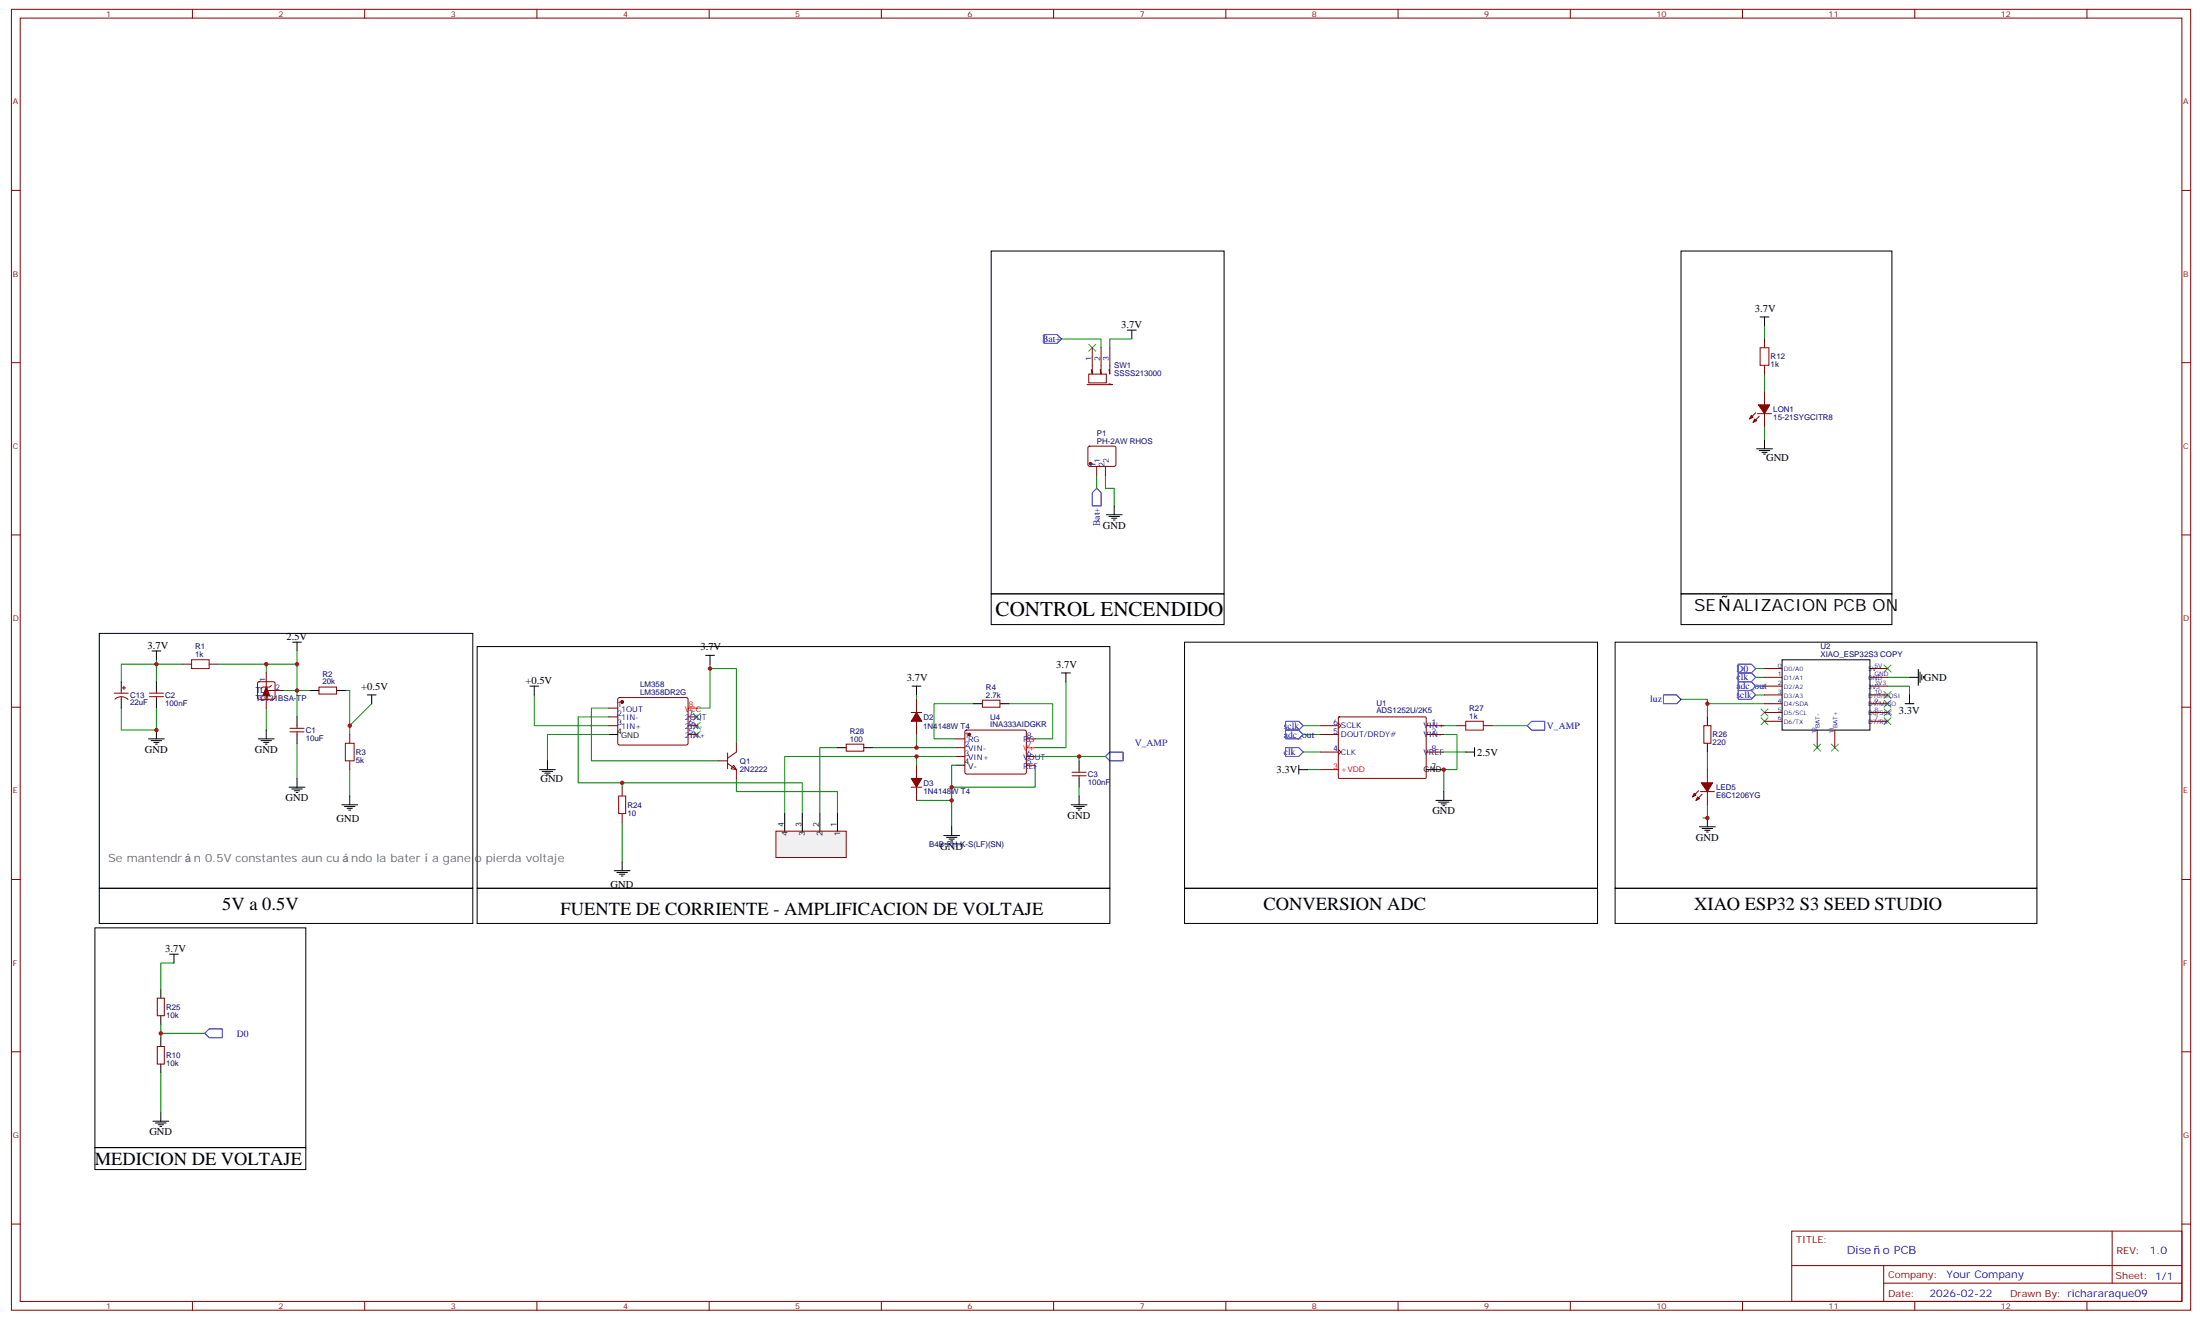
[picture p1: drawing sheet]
<svg xmlns="http://www.w3.org/2000/svg" width="883mm" height="529mm" viewBox="0 0 883 529" stroke-linecap="round" stroke-linejoin="round" font-family="sans-serif">
<g fill="none" stroke="#870000" stroke-width=".4">
<path d="M4.6 3.7h874.9v522.2h-874.9zM8.1 7.3h867.8v515h-867.8zM77.3 3.7v3.6M146.4 3.7v3.6M215.5 3.7v3.6M284.7 3.7v3.6M353.8 3.7v3.6M423 3.7v3.6M492.1 3.7v3.6M561.3 3.7v3.6M630.4 3.7v3.6M699.6 3.7v3.6"/>
<path d="M768.7 3.7v3.6M837.8 3.7v3.6M4.6 76.4h3.5M875.9 76.4h3.6M438.5 139.6v10.5l-.4-1.7M442 139.6v10.5l-.3-1.7M445.6 139.6v10.5l-.4-1.7M708.4 136v3.6M4.6 145.6h3.5M437.1 150.1h7v3.6h-7zM445.2 154l1.4 .4h-10.2M708.4 146.6v3.5"/>
<path d="M708.4 157.2v5.3M875.9 145.6h3.6M437 179.3l.4-.2 10.4 .2 .2 7.5-.7 .4-10.1-.1-.5-.6v-6.7zM704.8 165.7l-2.4 2.4M705.6 166h5.6M706.3 167.1l-2.5 2.4M708.4 166v5.3M440.3 187.2v3.5M443.8 187.2v3.5M4.6 214.7h3.5M875.9 214.7h3.6M45.9 278.2h5.6"/>
<path d="M48.7 277.1v1.1M48.7 279.6v1.1M49 276.1h1.4M49.7 275.4v1.4M708.4 268.3h7M708.4 271.9h7M708.4 275.4h7M708.4 278.9h7M750.7 268.3h7.1M750.7 271.9h7.1M750.7 275.4h7.1M750.7 278.9h7.1"/>
<path d="M4.6 283.8h3.5M46.1 280.6a3.8 3.8 0 0 1 5.3 .1M339.7 298.7h7.1v2.8h-7.1zM365.8 286h4.3M367.9 280.7v5.3M367.9 289.5v5.3M383.8 296.5h3.5M387.6 293.2l.5-.2h23.2l.5 .2 .2 .5v16.5l-.7 .5-23.5-.1-.5-.6v-16.3zM412 296.5h3.6M530.2 291.3h7.1M530.2 294.8h7.1M537.3 290.2l1 1.1-1 1"/>
<path d="M537.3 287.9l35.1-.1 .1 24.4-35 .2zM572.6 291.3h7M572.6 294.8h7M584.9 291.3h3.5M595.5 291.3h3.5M684 291.3h2.9v7h-2.9zM708.4 286h7M708.4 282.4h7M708.4 289.5h7M729.5 293v7.1M736.6 293v7.1M750.7 286h7.1"/>
<path d="M750.7 282.4h7.1M750.7 289.5h7.1M875.9 283.8h3.6M249.8 315.9v3.6M365.8 315.9h4.3M367.9 307.1v5.3M367.9 315.9v5.3M383.8 300.1h3.5M383.8 303.6h3.5M412 303.6h3.6M412 307.1h3.6M430.4 310h5.6"/>
<path d="M430.4 311.4h5.6M433.2 308.9v1.1M433.2 311.4v1M530.2 301.8h7.1M537.3 300.8l1 1-1 1.1M572.6 301.8h7M681.9 317.4l-2.5 2.4M682.6 317.7h5.7M683.3 318.8l-2.4 2.4M685.4 308.9v5.3M685.4 317.7v5.3M249.8 326.5v3.6"/>
<path d="M4.6 353h3.5M875.9 353h3.6M63.1 400.6h2.9v7.1h-2.9zM4.6 422.1h3.5M63.1 420h2.9v7.1h-2.9zM875.9 422.1h3.6M4.6 491.3h3.5M719.3 494.1h156.6v28.2h-156.6zM847.9 494.1v20.9M875.9 491.3h3.6M719.3 507.9h156.5M756.2 515h119.6"/>
<path d="M756.2 507.9v14.2M77.3 522.3v3.6M146.4 522.3v3.6M215.5 522.3v3.6M284.7 522.3v3.6M353.8 522.3v3.6M423 522.3v3.6M492.1 522.3v3.6M561.3 522.3v3.6M630.4 522.3v3.6M699.6 522.3v3.6M768.7 522.3v3.6"/>
<path d="M837.8 522.3v3.6"/>
</g>
<g fill="none" stroke="#008700" stroke-width=".4">
<path d="M426.2 136h15.8v3.6M454.4 136h-8.8v3.6M708.4 130.7v5.3M708.4 150.1v7.1M708.4 171.3v5.3M440.3 190.7v5.3M443.8 190.7v5.3h3.5v7.1M48.7 273.6v-7h14.1v7M62.8 264.8v1.8h10.6M119.2 261.3v5.3M138.6 277.1h1.8v17.7M214.5 278.9v12.4h30"/>
<path d="M285 268.3h10.6v30M285 266.6v17.6h-5.2M367.9 278.9v1.8M427.9 273.6v26.5h-12.3M704.8 268.3h3.6M704.8 278.9h3.6M704.8 275.4h3.6M704.8 271.9h3.6M757.8 275.4h8.8v3.5M757.8 271.9h8.8M149.2 282.4l-8.8 8.9M244.5 284.2h-7.1v21.2h51.2"/>
<path d="M244.5 287.7h-12.4v26.5h90v12.3M367.9 294.8v5.3h15.9M390.9 282.4h-15.9v14.1h8.8M405 282.4h17.6v14.1h-7M523.2 291.3h7M523.2 294.8h7M579.6 294.8h5.3v14.1h-5.3v8.8M579.6 291.3h5.3M599 291.3h14.1M708.4 282.4h-23v5.3M249.8 314.2v1.7M295.6 312.4v5.3h40.6v8.8"/>
<path d="M336.2 300.1h-7.1v26.4M350.3 300.1h17.6M367.9 303.6v3.5M383.8 303.6h-68.8v22.9M383.8 307.1h-1.7v24.7M415.6 307.1v8.8h-33.5M415.6 303.6h17.6v1.8M433.2 303.6h10.6M433.2 315.9v3.6M523.2 301.8h7M524.9 308.9h5.3M579.6 301.8h8.8"/>
<path d="M685.4 301.8v7.1M249.8 330.1v15.8M367.9 321.2h14.2M685.4 323v5.3h-1.7M69.8 386.5h-5.2v10.6M64.6 414.7h17.6M64.6 411.2v5.3M64.6 430.6v15.9"/>
</g>
<g fill="none" stroke="#000" stroke-width=".4">
<path d="M397.9 100.8h93.5v137.5h-93.5zM674.9 100.8h84.6v137.5h-84.6zM452.6 132.5h3.5M454.4 132.5v3.5M706.6 127.2h3.5M708.4 127.2v3.5M708.4 176.6v3.5M705.2 180.1h6.4M706.3 180.8h4.2M707.3 181.5h2.1M708 182.2h.7M397.9 238.3h93.5v12.4h-93.5z"/>
<path d="M674.9 238.3h84.6v12.4h-84.6zM39.9 254.2h149.9v102.3h-149.9zM117.5 257.7h3.5M119.2 257.7v3.6M191.6 259.5h254v97h-254zM48.7 273.6v3.5M61 261.3h3.6M62.8 261.3v3.5M147.5 278.9h3.5M149.2 278.9v3.5M212.7 275.4h3.6M214.5 275.4v3.5"/>
<path d="M283.3 263h3.5M285 263v3.6M366.2 275.4h3.5M367.9 275.4v3.5M426.2 270.1h3.5M427.9 270.1v3.5M715.4 264.8h35.3v28.2h-35.3zM766.6 278.9v3.5M766.6 271.9h3.5M770.1 268.7v6.3M770.8 269.7v4.3M771.5 270.8v2.1"/>
<path d="M772.2 271.5v.7M48.7 280.7v3.5M685.4 287.7v3.6M685.4 298.3v3.5M764.8 282.4h3.5M336.2 300.1h3.5M346.8 300.1h3.5M383.8 307.1h3.5M433.2 305.4v3.5M433.2 312.4v3.5M433.2 319.5v3.5M521.4 308.9h3.5"/>
<path d="M521.4 307.1v3.6M572.6 308.9h7M579.6 317.7v3.5M588.4 301.8h3.6M592 300.1v3.5M378.9 335.4h6.3M379.9 336.1h4.3M381 336.8h2.1M381.7 337.5h.7M382.1 331.8v3.6M430 323h6.4M431.1 323.7h4.2"/>
<path d="M432.2 324.4h2.1M432.9 325.1h.7M576.4 321.2h6.4M577.5 321.9h4.2M578.6 322.7h2.1M579.3 323.4h.7M682.3 331.8h6.3M683.3 332.5h4.3M684.4 333.2h2.1M685.1 333.9h.7M685.4 328.3v3.5M39.9 356.5h149.9v14.1h-149.9z"/>
<path d="M191.6 356.5h254v14.1h-254zM246.6 349.5h6.3M247.6 350.2h4.3M248.7 350.9h2.1M249.4 351.6h.7M249.8 345.9v3.6M38.1 372.4h84.7v88.2h-84.7zM64.6 397.1v3.5M64.6 407.7v3.5M64.6 416.5v3.5M64.6 427.1v3.5M61.4 450h6.3"/>
<path d="M62.4 450.7h4.3M63.5 451.4h2.1M64.2 452.1h.7M64.6 446.5v3.5M38.1 460.6h84.7v8.8h-84.7z"/>
</g>
<g fill="#870000" stroke="#870000" stroke-width=".4">
<path d="M365.8 312.4h4.3l-2.2 3.5z"/>
<path d="M367.9 286l2.2 3.5h-4.3z"/>
<path d="M681.6 319.8l.7 .7-1.4 .7z"/>
<path d="M680.2 318.4l.7 .7-1.5 .7z"/>
<path d="M683 314.2h4.6l-2.2 3.5z"/>
<path d="M704.5 168.1l.7 .7-1.4 .7z"/>
<path d="M703.1 166.7l.7 .7-1.4 .7z"/>
<path d="M705.9 162.5h4.6l-2.1 3.5z"/>
<circle cx="389.1" cy="294.8" r=".53"/>
<circle cx="437.8" cy="186.1" r=".53"/>
</g>
<path d="M706.6 139.6h3.5v7h-3.5zM588.4 289.5h7.1v3.5h-7.1zM248.4 319.5h2.8v7h-2.8z" fill="none" stroke="#a10000" stroke-width=".4"/>
<g fill="none" stroke="#3c3" stroke-width=".4">
<path d="M437.1 138.1l2.8 2.9M439.9 138.1l-2.8 2.9M756.4 266.9l2.8 2.8M756.4 277.5l2.8 2.8M759.2 266.9l-2.8 2.8M759.2 277.5l-2.8 2.8M278.3 293.4l2.9 2.8M278.3 289.8l2.9 2.9M278.3 286.3l2.9 2.8M281.2 293.4l-2.9 2.8M281.2 289.8l-2.9 2.9M281.2 286.3l-2.9 2.8"/>
<path d="M707 288.1l2.8 2.8M707 284.6l2.8 2.8M709.8 288.1l-2.8 2.8M709.8 284.6l-2.8 2.8M728.1 298.7l2.9 2.8M731 298.7l-2.9 2.8M735.2 298.7l2.8 2.8M738 298.7l-2.8 2.8M756.4 288.1l2.8 2.8M756.4 284.6l2.8 2.8M756.4 281l2.8 2.8M759.2 288.1l-2.8 2.8"/>
<path d="M759.2 284.6l-2.8 2.8M759.2 281l-2.8 2.8"/>
</g>
<path d="M419.1 134.3h5.3l1.8 1.7-1.8 1.8h-5.3zM438.5 197.8l1.8-1.8 1.7 1.8v5.3h-3.5zM697.8 266.6h5.3l1.7 1.7-1.7 1.8h-5.3zM697.8 277.1h5.3l1.7 1.8-1.7 1.8h-5.3zM697.8 273.6h5.3l1.7 1.8-1.7 1.7h-5.3zM697.8 270.1h5.3l1.7 1.8-1.7 1.7h-5.3zM516.1 289.5h5.3l1.8 1.8-1.8 1.7h-5.3zM516.1 293h5.3l1.8 1.8-1.8 1.7h-5.3zM613.1 291.3l1.8-1.8h5.3v3.5h-5.3zM445.6 301.8h5.2v3.6h-5.2l-1.8-1.8zM516.1 300.1h5.3l1.8 1.7-1.8 1.8h-5.3zM82.2 414.7l1.8-1.7h5.3v3.5h-5.3z" fill="none" stroke="#00f" stroke-width=".4"/>
<path d="M412 300.1h3.6M530.2 308.9h7.1" fill="none" stroke="#f00" stroke-width=".4"/>
<path d="M311.5 333.6h28.2v10.6h-28.2z" fill="#f0f0f0" stroke="#870000" stroke-width=".4"/>
<g fill="none" stroke="#000" stroke-width=".4">
<path d="M444.1 206.6h6.4M445.2 207.3h4.2M446.3 208h2.1M447 208.7h.7M447.3 203.1v3.5M475.5 257.7h165.8v98.8h-165.8zM648.4 257.7h169.3v98.8h-169.3zM62.8 273.6v3.5M124.5 277.1h3.6M135.1 277.1h3.5M59.6 296.5h6.4M60.7 297.3h4.2"/>
<path d="M61.7 298h2.2M62.4 298.7h.7M62.8 280.7v3.5M62.8 293v3.5M103.7 296.5h6.4M104.8 297.3h4.2M105.8 298h2.1M106.5 298.7h.7M106.9 293v3.5M119.2 287.7v3.6M119.2 294.8v3.5M244.5 294.8h3.5"/>
<path d="M390.9 282.4h3.5M401.5 282.4h3.5M116.1 315.9h6.3M117.1 316.7h4.3M118.2 317.4h2.1M118.9 318.1h.7M119.2 312.4v3.5M140.4 319.5v3.5M216.6 308.9h6.4M217.7 309.6h4.2M218.7 310.3h2.1M219.4 311h.7"/>
<path d="M219.8 305.4v3.5M137.2 323h6.4M138.3 323.7h4.2M139.3 324.4h2.2M140.1 325.1h.7M315 326.5v7.1M322.1 326.5v7.1M329.1 326.5v7.1M336.2 326.5v7.1M475.5 356.5h165.8v14.1h-165.8zM648.4 356.5h169.3v14.1h-169.3zM68.1 383h3.5"/>
<path d="M69.8 383v3.5"/>
</g>
<g fill="none" stroke="#870000" stroke-width=".4">
<path d="M60 278.2h5.6M60 279.6h5.6M62.8 277.1v1.1M62.8 279.6v1.1M73.4 266.6h3.5M84 266.6h3.5M103.6 273.8l.5-.2 6.1 .2 .2 6.2-.2 .5-6.1 .2-.5-.3-.2-6.1zM106.9 277.1h7M106.9 270.1v14.1M109 275l-.7 .7h-2.8l-.7 .7M128.1 275.7h7v2.9h-7zM116.4 292.3h5.7"/>
<path d="M116.4 293.7h5.7M119.2 291.3v1M119.2 293.7v1.1M140.4 294.8v3.5M244.5 284.2h3.5M244.5 287.7h3.5M244.5 291.3h3.5M248.2 280.2l.5-.2h27.1l.4 .7v17.9l-.7 .4-27.1-.1-.4-.6v-17.6zM276.2 287.7h3.6M276.2 291.3h3.6M276.2 294.8h3.6M295.6 298.3v3.5l-3.5 2.5"/>
<path d="M394.4 281h7.1v2.8h-7.1zM140.4 305.4v3.5M288.6 305.4h3.5M292.1 306.4l3.5 2.5v3.5M292.1 302.2v6.3M294.6 307.1l1 1.8-2.1-.4z"/>
</g>
<path d="M87.5 266.6h19.4v3.5M106.9 266.6h12.3v10.5h-5.3M124.5 277.1h-5.3v10.6M48.7 284.2v8.8h14.1v-8.8M106.9 284.2v8.8M119.2 298.3v14.1M244.5 294.8h-24.7v10.6M674.9 280.7h10.5v1.7M140.4 308.9v10.6" fill="none" stroke="#008700" stroke-width=".4"/>
<g fill="#870000" stroke="#870000" stroke-width=".4">
<path d="M106.9 275.7l1.4 3.6h-2.8z"/>
<circle cx="249.8" cy="281.7" r=".53"/>
</g>
<path d="M276.2 284.2h3.6" fill="none" stroke="#f00" stroke-width=".4"/>
<path d="M76.9 264.8h7.1v3.5h-7.1zM138.6 298.3h3.6v7.1h-3.6z" fill="none" stroke="#a10000" stroke-width=".4"/>
<path d="M667.8 278.9h5.3l1.8 1.8-1.8 1.7h-5.3z" fill="none" stroke="#00f" stroke-width=".4"/>
<g fill="#c00">
<circle cx="367.9" cy="300.1" r=".88"/>
<circle cx="367.9" cy="303.6" r=".88"/>
<circle cx="382.1" cy="321.2" r=".88"/>
<circle cx="249.8" cy="314.2" r=".88"/>
<circle cx="579.6" cy="308.9" r=".88"/>
<circle cx="119.2" cy="266.6" r=".88"/>
<circle cx="382.1" cy="315.9" r=".88"/>
<circle cx="140.4" cy="291.3" r=".88"/>
<circle cx="62.8" cy="293" r=".88"/>
<circle cx="64.6" cy="414.7" r=".88"/>
<circle cx="433.2" cy="303.6" r=".88"/>
<circle cx="285" cy="268.3" r=".88"/>
<circle cx="62.8" cy="266.6" r=".88"/>
<circle cx="119.2" cy="277.1" r=".88"/>
<circle cx="106.9" cy="266.6" r=".88"/>
<circle cx="685.4" cy="282.4" r=".88"/>
<circle cx="685.4" cy="328.3" r=".88"/>
</g>
<text font-size="8.5" x="399.7" y="247.2">CONTROL ENCENDIDO</text>
<g font-size="7.4">
<text x="89.3" y="365.3">5V a 0.5V</text>
<text x="507.3" y="365.3">CONVERSION ADC</text>
<text x="680.2" y="365.3">XIAO ESP32 S3 SEED STUDIO</text>
<text x="225.1" y="367.1">FUENTE DE CORRIENTE - AMPLIFICACION DE VOLTAJE</text>
<text x="38.1" y="467.6">MEDICION DE VOLTAJE</text>
</g>
<g font-size="6.7">
<text x="680.2" y="245.4">SE</text>
<text x="695.7" y="245.4">ALIZACION PCB ON</text>
</g>
<g font-size="4.6" fill="#666">
<text x="43.4" y="345.9">Se mantendr</text>
<text x="77.8" y="345.9">n 0.5V constantes aun cu</text>
<text x="141" y="345.9">ndo la bater</text>
<text x="173.4" y="345.9">a gane o pierda voltaje</text>
</g>
<g font-size="4.6" fill="#00f">
<text x="741.4" y="503.1">Dise</text>
<text x="755.9" y="503.1">o PCB</text>
</g>
<g font-size="4.2">
<text x="704.5" y="125.2">3.7V</text>
<text x="450.1" y="131.8">3.7V</text>
<text x="709" y="185.1">GND</text>
<text x="442.7" y="212.2">GND</text>
<text x="115" y="257">2.5V</text>
<text x="59.3" y="260.6">3.7V</text>
<text x="281.2" y="261">3.7V</text>
<text x="424.1" y="268">3.7V</text>
<text x="211" y="274.7">+0.5V</text>
<text x="364.1" y="273.3">3.7V</text>
<text x="772.4" y="273.3">GND</text>
<text x="145.1" y="276.8">+0.5V</text>
<text x="762.3" y="286.4">3.3V</text>
<text x="58.2" y="302.2">GND</text>
<text x="102.3" y="302.2">GND</text>
<text x="593.1" y="303.3">2.5V</text>
<text x="512.5" y="310.3">3.3V</text>
<text x="217" y="313.8">GND</text>
<text x="114.7" y="321.6">GND</text>
<text x="428.6" y="328.6">GND</text>
<text x="575" y="326.9">GND</text>
<text x="135.1" y="330.1">GND</text>
<text x="377.5" y="341">GND</text>
<text x="680.9" y="337.5">GND</text>
<text x="245.1" y="356.2">GND</text>
<text x="66.3" y="382.3">3.7V</text>
<text x="60" y="455.6">GND</text>
</g>
<g font-size="4.2" fill="#00f">
<text x="863.1" y="503.4">1.0</text>
<text x="781.5" y="512.9">Your Company</text>
<text x="774.6" y="520.7">2026-02-22</text>
</g>
<g font-size="3.9" fill="#00f">
<text x="418.4" y="137.3">Bat+</text>
<text x="441.5" y="211.1" transform="rotate(-90 441.5 211.1)">Bat+</text>
<text x="697.1" y="269.6">D0</text>
<text x="697.1" y="273.1">clk</text>
<text x="662.5" y="281.9">luz</text>
<text x="697.1" y="280.2">sclk</text>
<text x="697.1" y="276.6">adc_out</text>
<text x="515.4" y="292.6">sclk</text>
<text x="621" y="292.6">V_AMP</text>
<text x="455.6" y="299.6">V_AMP</text>
<text x="515.4" y="296">adc_out</text>
<text x="515.4" y="303.1">clk</text>
<text x="95.1" y="416">D0</text>
</g>
<g font-size="3.9" fill="#800">
<text x="721.1" y="498.7">TITLE:</text>
<text x="849.7" y="503.4">REV:</text>
<text x="758" y="512.9">Company:</text>
<text x="849.4" y="513.5">Sheet: 1/1</text>
<text x="758" y="520.6">Date:</text>
<text x="807" y="520.6">Drawn By: richararaque09</text>
</g>
<g font-size="3.2" fill="#800">
<text x="42.7" y="6.7">1</text>
<text x="111.8" y="6.7">2</text>
<text x="181" y="6.7">3</text>
<text x="250.1" y="6.7">4</text>
<text x="319.3" y="6.7">5</text>
<text x="388.4" y="6.7">6</text>
<text x="457.6" y="6.7">7</text>
<text x="526.7" y="6.7">8</text>
<text x="595.8" y="6.7">9</text>
<text x="665" y="6.7">10</text>
<text x="734.1" y="6.7">11</text>
<text x="803.3" y="6.7">12</text>
<text x="5.1" y="41.8">A</text>
<text x="876.5" y="41.8">A</text>
<text x="5.1" y="111">B</text>
<text x="876.5" y="111">B</text>
<text x="5.1" y="180.1">C</text>
<text x="876.5" y="180.1">C</text>
<text x="5.1" y="249.3">D</text>
<text x="876.5" y="249.3">D</text>
<text x="5.1" y="318.4">E</text>
<text x="876.5" y="318.4">E</text>
<text x="5.1" y="387.6">F</text>
<text x="876.5" y="387.6">F</text>
<text x="5.1" y="456.7">G</text>
<text x="876.5" y="456.7">G</text>
<text x="42.7" y="525.3">1</text>
<text x="111.8" y="525.3">2</text>
<text x="181" y="525.3">3</text>
<text x="250.1" y="525.3">4</text>
<text x="319.3" y="525.3">5</text>
<text x="388.4" y="525.3">6</text>
<text x="457.6" y="525.3">7</text>
<text x="526.7" y="525.3">8</text>
<text x="595.8" y="525.3">9</text>
<text x="665" y="525.3">10</text>
<text x="734.1" y="525.3">11</text>
<text x="803.3" y="525.3">12</text>
</g>
<g font-size="3.2" fill="#00f">
<text x="438.1" y="144.9" transform="rotate(-90 438.1 144.9)">1</text>
<text x="441.7" y="144.9" transform="rotate(-90 441.7 144.9)">2</text>
<text x="445.2" y="144.9" transform="rotate(-90 445.2 144.9)">3</text>
<text x="441.7" y="185.9" transform="rotate(-90 441.7 185.9)">1</text>
<text x="445.2" y="185.9" transform="rotate(-90 445.2 185.9)">2</text>
<text x="439.9" y="187.4" transform="rotate(-90 439.9 187.4)">1</text>
<text x="443.4" y="187.4" transform="rotate(-90 443.4 187.4)">2</text>
<text x="106.5" y="273.6" transform="rotate(-90 106.5 273.6)">1</text>
<text x="106.5" y="280.7" transform="rotate(-90 106.5 280.7)">3</text>
<text x="110.4" y="276.8">2</text>
<text x="247.8" y="283.8">1</text>
<text x="247.8" y="287.4">2</text>
<text x="249.3" y="285.6">1OUT</text>
<text x="276.4" y="287.4">7</text>
<text x="247.8" y="290.9">3</text>
<text x="249.3" y="289.1">1IN-</text>
<text x="249.3" y="292.7">1IN+</text>
<text x="274.9" y="292.7">2IN-</text>
<text x="274.9" y="289.1">2OUT</text>
<text x="276.4" y="290.9">6</text>
<text x="535.2" y="290.9">6</text>
<text x="538.3" y="292.3">SCLK</text>
<text x="571.5" y="292.3">VIN+</text>
<text x="574.7" y="290.9">1</text>
<text x="274.9" y="296.2">2IN+</text>
<text x="276.4" y="294.4">5</text>
<text x="387.2" y="296.2">1</text>
<text x="387.2" y="299.7">2</text>
<text x="388.7" y="298">RG</text>
<text x="410.7" y="298">RG</text>
<text x="412.2" y="296.2">8</text>
<text x="535.2" y="294.4">5</text>
<text x="538.3" y="295.8">DOUT/DRDY#</text>
<text x="571.5" y="295.8">VIN-</text>
<text x="574.7" y="294.4">2</text>
<text x="387.2" y="303.2">3</text>
<text x="388.7" y="301.5">VIN-</text>
<text x="388.7" y="305">VIN+</text>
<text x="410.7" y="305">VOUT</text>
<text x="412.2" y="303.2">6</text>
<text x="535.2" y="301.5">4</text>
<text x="538.3" y="302.9">CLK</text>
<text x="571.5" y="302.9">VREF</text>
<text x="574.7" y="301.5">8</text>
<text x="410.7" y="308.5">REF</text>
<text x="412.2" y="306.8">5</text>
</g>
<g font-size="3.2" fill="#000080">
<text x="447.3" y="147.8">SW1</text>
<text x="710.8" y="147.4">1k</text>
<text x="710.8" y="144.2">R12</text>
<text x="447.3" y="150.9">SSSS213000</text>
<text x="711.9" y="165.4">LON1</text>
<text x="711.9" y="168.6">15-21SYGCITR8</text>
<text x="440.3" y="178">PH-2AW RHOS</text>
<text x="440.3" y="174.9">P1</text>
<text x="78.3" y="263.7">1k</text>
<text x="78.3" y="260.6">R1</text>
<text x="730.9" y="263.7">XIAO_ESP32S3 COPY</text>
<text x="730.9" y="260.4">U2</text>
<text x="129.5" y="274.7">20k</text>
<text x="129.5" y="271.5">R2</text>
<text x="257" y="275.8">LM358</text>
<text x="52.2" y="280">C13</text>
<text x="66.3" y="280">C2</text>
<text x="102.7" y="281.4">TL431BSA-TP</text>
<text x="102.7" y="278.3">TL1</text>
<text x="257" y="278.9">LM358DR2G</text>
<text x="395.8" y="280">2.7k</text>
<text x="395.8" y="276.8">R4</text>
<text x="52.2" y="283.1">22uF</text>
<text x="66.3" y="283.2">100nF</text>
<text x="552.5" y="286.3">ADS1252U/2K5</text>
<text x="552.5" y="283.2">U1</text>
<text x="589.9" y="285.3">R27</text>
<text x="370.6" y="292.5">1N4148W T4</text>
<text x="370.8" y="288.9">D2</text>
<text x="397.5" y="291.9">INA333AIDGKR</text>
<text x="397.5" y="288.8">U4</text>
<text x="589.9" y="288.4">1k</text>
<text x="122.8" y="297.3">10uF</text>
<text x="122.8" y="294.1">C1</text>
<text x="341.1" y="297.6">100</text>
<text x="341.1" y="294.4">R28</text>
<text x="687.6" y="299.1">220</text>
<text x="687.6" y="295.9">R26</text>
<text x="142.9" y="303">R3</text>
<text x="142.9" y="306.1">5k</text>
<text x="297" y="309.7">2N2222</text>
<text x="297" y="306.5">Q1</text>
<text x="436.7" y="311.8">C3</text>
<text x="370.8" y="315.4">D3</text>
<text x="436.7" y="315">100nF</text>
<text x="689" y="317.1">LED5</text>
<text x="370.8" y="318.5">1N4148W T4</text>
<text x="689" y="320.3">E6C1206YG</text>
<text x="251.9" y="327.3">10</text>
<text x="251.9" y="324.2">R24</text>
<text x="373" y="340">B4B-PH-K-S(LF)(SN)</text>
<text x="66.7" y="405.3">R25</text>
<text x="66.7" y="408.4">10k</text>
<text x="66.7" y="424.7">R10</text>
<text x="66.7" y="427.9">10k</text>
</g>
<g font-size="3.2" fill="#f00">
<text x="274.9" y="285.6">VCC</text>
<text x="276.4" y="283.8">8</text>
<text x="412.2" y="299.7">7</text>
<text x="410.7" y="301.5">V+</text>
<text x="535.2" y="308.5">3</text>
<text x="538.3" y="310">+VDD</text>
</g>
<g font-size="3.2">
<text x="247.8" y="294.4">4</text>
<text x="249.3" y="296.2">GND</text>
<text x="387.2" y="306.8">4</text>
<text x="388.7" y="308.5">V-</text>
<text x="571.5" y="310">GND</text>
<text x="574.7" y="308.5">7</text>
<text x="314.7" y="331.8" transform="rotate(-90 314.7 331.8)">4</text>
<text x="316.1" y="335.4" transform="rotate(-90 316.1 335.4)">4</text>
<text x="321.7" y="331.8" transform="rotate(-90 321.7 331.8)">3</text>
<text x="323.1" y="335.4" transform="rotate(-90 323.1 335.4)">3</text>
<text x="328.8" y="331.8" transform="rotate(-90 328.8 331.8)">2</text>
<text x="330.2" y="335.4" transform="rotate(-90 330.2 335.4)">2</text>
<text x="335.8" y="331.8" transform="rotate(-90 335.8 331.8)">1</text>
<text x="337.3" y="335.4" transform="rotate(-90 337.3 335.4)">1</text>
</g>
<g font-size="2.5" fill="#00f">
<text x="713.7" y="268">0</text>
<text x="716.1" y="269.4">D0/A0</text>
<text x="750" y="269.4">5V</text>
<text x="752.5" y="268">5V</text>
<text x="713.7" y="271.5">1</text>
<text x="713.7" y="275">2</text>
<text x="716.1" y="272.9">D1/A1</text>
<text x="750" y="272.9">GND</text>
<text x="752.5" y="271.5">GND</text>
<text x="752.5" y="275">3V3</text>
<text x="713.7" y="278.6">3</text>
<text x="716.1" y="276.4">D2/A2</text>
<text x="716.1" y="280">D3/A3</text>
<text x="750" y="276.4">3V3</text>
<text x="750" y="280">D10/MOSI</text>
<text x="752.5" y="278.6">10</text>
<text x="713.7" y="282.1">4</text>
<text x="713.7" y="285.6">5</text>
<text x="716.1" y="283.5">D4/SDA</text>
<text x="716.1" y="287">D5/SCL</text>
<text x="750" y="283.5">D9/MISO</text>
<text x="750" y="287">D8/SCK</text>
<text x="752.5" y="282.1">9</text>
<text x="752.5" y="285.6">8</text>
<text x="713.7" y="289.1">6</text>
<text x="716.1" y="290.5">D6/TX</text>
<text x="730.6" y="292.3" transform="rotate(-90 730.6 292.3)">BAT-</text>
<text x="737.7" y="292.3" transform="rotate(-90 737.7 292.3)">BAT+</text>
<text x="750" y="290.5">D7/RX</text>
<text x="752.5" y="289.1">7</text>
<text x="729.2" y="294.8" transform="rotate(-90 729.2 294.8)">12</text>
<text x="736.2" y="294.8" transform="rotate(-90 736.2 294.8)">11</text>
</g>
</svg>
